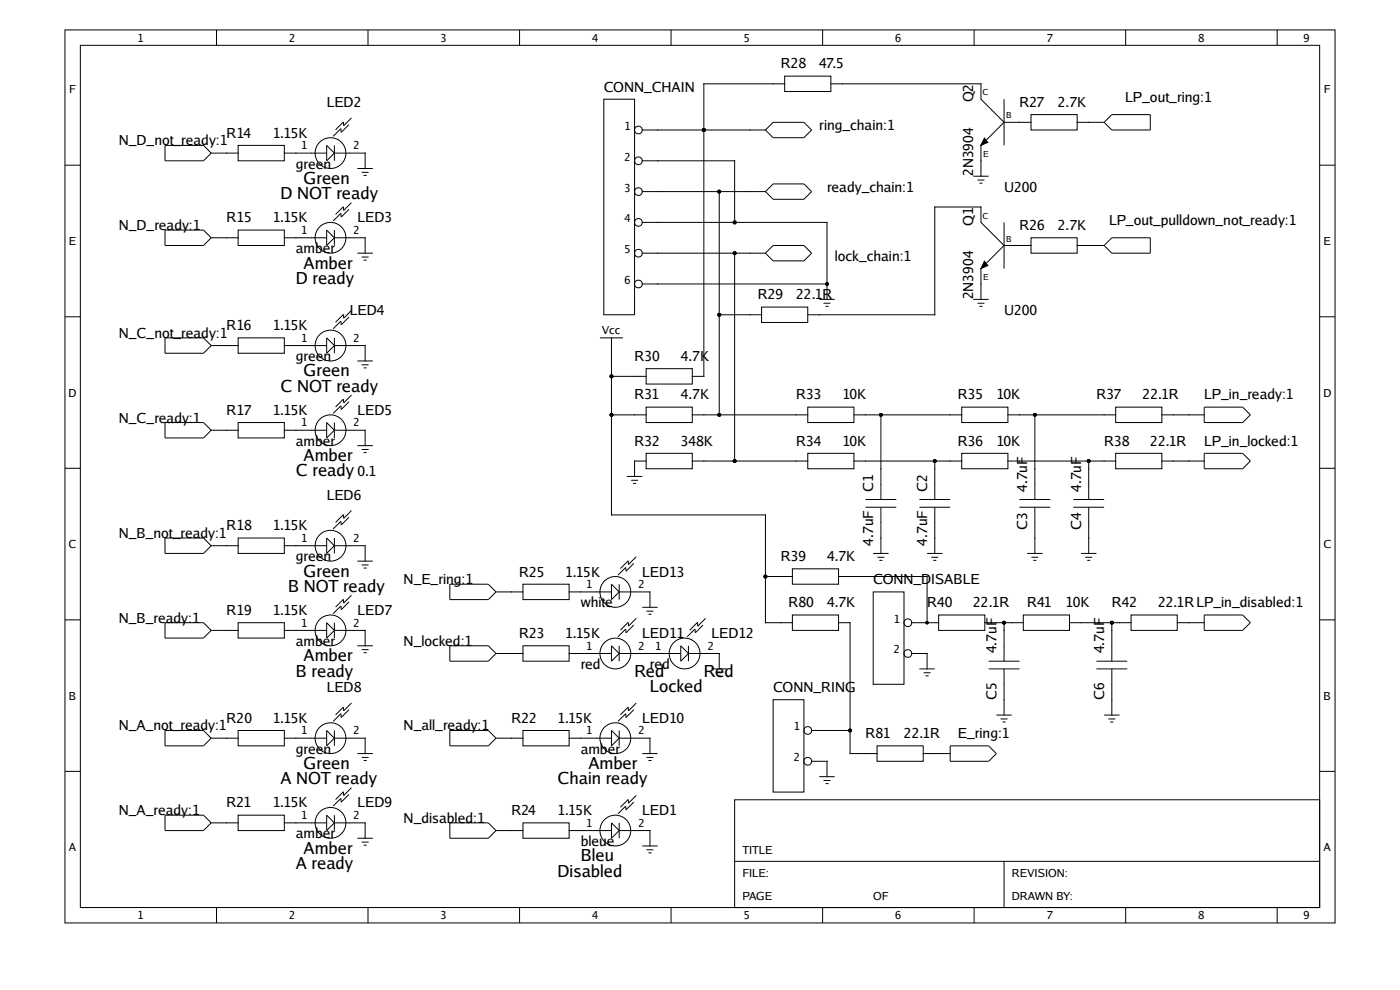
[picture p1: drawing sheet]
<svg xmlns="http://www.w3.org/2000/svg" width="297mm" height="210mm" viewBox="0 0 297 210" stroke-linecap="round" stroke-linejoin="round" font-family="sans-serif">
<g fill="none" stroke="#000" stroke-width=".21">
<path d="M13.8 6.3h269.4v189.5h-269.4zM17 9.6h263v182.9h-263zM45.9 6.3v3.3M78.1 6.3v3.3M110.2 6.3v3.3M142.4 6.3v3.3M166.5 16.1h9.8v3.3h-9.8zM166.5 17.8h-17.2v62h-2.4M174.5 6.3v3.3M176.3 17.8h31.8v3.2l4.9 4.9M206.7 6.3v3.3M238.8 6.3v3.3"/>
<path d="M270.9 6.3v3.3M13.8 35h3.2M35 30.8h8.2l1.6 1.7-1.6 1.6h-8.2zM44.8 32.5h5.7M50.5 30.8h9.8v3.3h-9.8zM60.3 32.5h9M69.3 30.8l1.6 1.7-1.6 1.6zM70.9 30.8v3.3M70.9 32.5h6.6v3.2M74 26.4l-1.6 1.7-.1-.8-1.6 1.6M74.6 25l-1.7 1.7-.1-.8-1.6 1.6M75.8 35.7h3.3"/>
<path d="M76.7 36.6h1.5M77.1 37.2h.7M128.1 21h6.5v45.8h-6.5zM136.3 34.1h19.5v13.1M136.3 27.6h26.1M164 25.9h6.5l1.7 1.7-1.7 1.6h-6.5l-1.6-1.6zM206.5 37.4h3.2M207.4 38.2h1.4M207.8 38.8h.6M213 21v9.8M213 25.9l-4.9 4.9v6.6M213 25.9h5.7"/>
<path d="M218.7 24.3h9.8v3.3h-9.8zM228.5 25.9h5.7M235.9 24.3h8.1v3.3h-8.1l-1.7-1.7zM280 35h3.2M35 48.8h8.2l1.6 1.6-1.6 1.7h-8.2zM44.8 50.4h5.7M50.5 48.8h9.8v3.3h-9.8zM60.3 50.4h9M69.3 48.8l1.6 1.6-1.6 1.7zM70.9 48.8v3.3M70.9 50.4h6.6v3.3M74 44.4l-1.6 1.6-.1-.8-1.6 1.7"/>
<path d="M74.6 43l-1.7 1.6-.1-.8-1.6 1.7M75.8 53.7h3.3M76.7 54.5h1.5M77.1 55.2h.7M136.3 53.7h26.1M136.3 40.6h26.1M136.3 47.2h39.1v16.3M152.6 40.6v47.4M155.8 53.7v44.1M162.4 40.6l1.6-1.6h6.5l1.7 1.6-1.7 1.7h-6.5zM164 52.1h6.5l1.7 1.6-1.7 1.6h-6.5l-1.6-1.6zM213 47.2v9.8"/>
<path d="M213 52.1h5.7M213 52.1l-4.9-4.9v-3.3h-9.8v22.9h-26.9M213 52.1l-4.9 4.9v6.5M218.7 50.4h9.8v3.3h-9.8zM228.5 52.1h5.7M235.9 50.4h8.1v3.3h-8.1l-1.7-1.6zM13.8 67.2h3.2M35 71.7h8.2l1.6 1.6-1.6 1.6h-8.2zM44.8 73.3h5.7M50.5 71.7h9.8v3.2h-9.8zM60.3 73.3h9M69.3 71.7l1.6 1.6-1.6 1.6z"/>
<path d="M70.9 71.7v3.2M70.9 73.3h6.6v3.3M74 67.3l-1.6 1.6-.1-.8-1.6 1.6M74.6 65.8l-1.7 1.7-.1-.8-1.6 1.7M75.8 76.6h3.3M76.7 77.4h1.5M77.1 78h.7M127.3 71.7h4.9M129.7 71.7v37.5h32.7v22.9h5.7M129.7 79.8h7.4M136.3 60.2h39.1M137.1 78.2h9.8v3.3h-9.8z"/>
<path d="M152.6 66.8h9M161.6 65.1h9.8v3.3h-9.8zM173.8 63.5h3.3M174.7 64.3h1.5M175.1 65h.7M206.5 63.5h3.2M207.4 64.3h1.4M207.8 65h.6M280 67.2h3.2M13.8 99.3h3.2M35 89.6h8.2l1.6 1.7-1.6 1.6h-8.2zM44.8 91.3h5.7"/>
<path d="M50.5 89.6h9.8v3.3h-9.8zM60.3 91.3h9M69.3 89.6l1.6 1.7-1.6 1.6zM70.9 89.6v3.3M70.9 91.3h6.6v3.2M74 85.2l-1.6 1.7-.1-.8-1.6 1.6M74.6 83.8l-1.7 1.7-.1-.8-1.6 1.6M75.8 94.5h3.3M76.7 95.3h1.5M77.1 96h.7M129.7 88h7.4M137.1 86.4h9.8v3.2h-9.8z"/>
<path d="M137.1 96.2h9.8v3.2h-9.8zM137.1 97.8h-2.5v3.3M146.9 88h24.5M146.9 97.8h24.5M171.4 86.4h9.8v3.2h-9.8zM171.4 96.2h9.8v3.2h-9.8zM181.2 88h22.8M181.2 97.8h22.8M186.9 88v18M198.3 97.8v8.2M204 86.4h9.8v3.2h-9.8zM204 96.2h9.8v3.2h-9.8z"/>
<path d="M213.8 88h22.9M213.8 97.8h22.9M219.5 88v18M231 97.8v8.2M236.7 86.4h9.8v3.2h-9.8zM236.7 96.2h9.8v3.2h-9.8zM246.5 88h9M246.5 97.8h9M255.5 86.4h8.1l1.7 1.6-1.7 1.6h-8.1zM255.5 96.2h8.1l1.7 1.6-1.7 1.6h-8.1zM280 99.3h3.2M35 114.1h8.2l1.6 1.7-1.6 1.6h-8.2z"/>
<path d="M44.8 115.8h5.7M50.5 114.1h9.8v3.3h-9.8zM60.3 115.8h9M69.3 114.1l1.6 1.7-1.6 1.6zM70.9 114.1v3.3M70.9 115.8h6.6v3.2M74 109.7l-1.6 1.7-.1-.8-1.6 1.6M74.6 108.3l-1.7 1.7-.1-.8-1.6 1.6M75.8 119h3.3M76.7 119.8h1.5M133 101.1h3.3M133.9 101.9h1.5"/>
<path d="M134.3 102.5h.6M134.5 119.5l-1.7 1.7-.1-.8-1.6 1.6M135 118.1l-1.7 1.7v-.8l-1.7 1.6M183.6 106h6.5M183.6 107.6h6.5M185.2 117.4h3.3M186.1 118.2h1.5M186.5 118.9h.7M186.9 107.6v9.8M195 106h6.6M195 107.6h6.6M196.7 117.4h3.2"/>
<path d="M197.6 118.2h1.4M198 118.9h.6M198.3 107.6v9.8M216.3 106h6.5M216.3 107.6h6.5M217.9 117.4h3.3M218.8 118.2h1.5M219.2 118.9h.7M219.5 107.6v9.8M227.7 106h6.5M227.7 107.6h6.5M229.3 117.4h3.3"/>
<path d="M230.2 118.2h1.5M230.6 118.9h.7M231 107.6v9.8M13.8 131.5h3.2M35 132.1h8.2l1.6 1.6-1.6 1.7h-8.2zM44.8 133.7h5.7M50.5 132.1h9.8v3.3h-9.8zM60.3 133.7h9M69.3 132.1l1.6 1.6-1.6 1.7zM70.9 132.1v3.3M70.9 133.7h6.6v3.3M74 127.7l-1.6 1.6-.1-.8-1.6 1.7"/>
<path d="M74.6 126.3l-1.7 1.6-.1-.8-1.6 1.7M75.8 137h3.3M76.7 137.8h1.5M77.1 138.5h.7M77.1 120.5h.7M95.4 137h8.2l1.6 1.6-1.6 1.7h-8.2zM95.4 123.9h8.2l1.6 1.7-1.6 1.6h-8.2zM105.2 138.6h5.7M105.2 125.6h5.7M110.9 137h9.8v3.3h-9.8zM110.9 123.9h9.8v3.3h-9.8zM120.7 138.6h9"/>
<path d="M120.7 125.6h9M129.7 123.9l1.7 1.7-1.7 1.6zM129.7 137l1.7 1.6-1.7 1.7zM131.4 123.9v3.3M131.4 137v3.3M131.4 138.6h13M131.4 125.6h6.5v3.2M134.5 132.6l-1.7 1.6-.1-.8-1.6 1.7M135 131.2l-1.7 1.6v-.8l-1.7 1.7M136.3 128.8h3.2M137.2 129.6h1.4M137.6 130.3h.6"/>
<path d="M144.4 137l1.6 1.6-1.6 1.7zM146 138.6h6.6v3.3M146 137v3.3M149.2 132.6l-1.7 1.6-.1-.8-1.6 1.7M149.7 131.2l-1.7 1.6v-.8l-1.7 1.7M162.4 122.3h5.7M168.1 120.7h9.8v3.2h-9.8zM168.1 130.5h9.8v3.2h-9.8zM177.9 132.1h2.4v27.8h5.8M177.9 122.3h18.8v9.8M185.2 125.6h6.6v19.6h-6.6zM193.4 138.6h3.3v3.3"/>
<path d="M193.4 132.1h5.7M199.1 130.5h9.8v3.2h-9.8zM208.9 132.1h8.2M213 132.1v8.2M217.1 130.5h9.8v3.2h-9.8zM226.9 132.1h13M235.9 132.1v8.2M239.9 130.5h9.8v3.2h-9.8zM249.7 132.1h5.8M255.5 130.5h8.1l1.7 1.6-1.7 1.6h-8.1zM280 131.5h3.2M35 155h8.2l1.6 1.6-1.6 1.6h-8.2z"/>
<path d="M44.8 156.6h5.7M50.5 155h9.8v3.2h-9.8zM60.3 156.6h9M69.3 155l1.6 1.6-1.6 1.6zM70.9 156.6h6.6v3.3M70.9 155v3.2M74 150.5l-1.6 1.7-.1-.8-1.6 1.6M74.6 149.1l-1.7 1.7-.1-.8-1.6 1.6M75.8 159.9h3.3M95.4 155h8.2l1.6 1.6-1.6 1.6h-8.2zM105.2 156.6h5.7M110.9 155h9.8v3.2h-9.8z"/>
<path d="M120.7 156.6h9M129.7 155l1.7 1.6-1.7 1.6zM131.4 156.6h6.5v3.3M131.4 155v3.2M134.5 150.5l-1.7 1.7-.1-.8-1.6 1.6M135 149.1l-1.7 1.7v-.8l-1.7 1.6M136.3 159.9h3.2M150.9 141.9h3.3M151.8 142.7h1.5M152.3 143.4h.6M164 148.4h6.5v19.6h-6.5zM172.2 155h8.1"/>
<path d="M186.1 158.2h9.8v3.3h-9.8zM195 141.9h3.3M195.9 159.9h5.7M195.9 142.7h1.5M196.3 143.4h.7M201.6 158.2h8.1l1.7 1.7-1.7 1.6h-8.1zM209.7 141.9h6.6M209.7 140.3h6.6M211.4 151.7h3.2M212.3 152.5h1.4M212.7 153.2h.6M213 141.9v9.8"/>
<path d="M232.6 141.9h6.5M232.6 140.3h6.5M234.2 151.7h3.3M235.1 152.5h1.5M235.5 153.2h.7M235.9 141.9v9.8M13.8 163.6h3.2M35 172.9h8.2l1.6 1.6-1.6 1.7h-8.2zM44.8 174.5h5.7M50.5 172.9h9.8v3.3h-9.8zM60.3 174.5h9M69.3 172.9l1.6 1.6-1.6 1.7z"/>
<path d="M70.9 172.9v3.3M70.9 174.5h6.6v3.3M74 168.5l-1.6 1.7-.1-.8-1.6 1.6M74.6 167.1l-1.7 1.7-.1-.9-1.6 1.7M75.8 177.8h3.3M76.7 160.7h1.5M76.7 178.6h1.5M77.1 161.3h.7M77.1 179.3h.7M95.4 174.5h8.2l1.6 1.7-1.6 1.6h-8.2zM105.2 176.2h5.7M110.9 174.5h9.8v3.3h-9.8z"/>
<path d="M120.7 176.2h9M129.7 174.5l1.7 1.7-1.7 1.6zM131.4 174.5v3.3M131.4 176.2h6.5v3.2M134.5 170.1l-1.7 1.7-.1-.8-1.6 1.6M135 168.7l-1.7 1.7v-.8l-1.7 1.6M136.3 179.4h3.2M137.2 160.7h1.4M137.6 161.3h.6M155.8 169.6h124.2v22.9h-124.2zM172.2 161.5h3.2v3.3M173.8 164.8h3.3"/>
<path d="M174.7 165.6h1.5M175.1 166.2h.7M280 163.6h3.2M45.9 192.5v3.3M78.1 192.5v3.3M110.2 192.5v3.3M137.2 180.3h1.4M137.6 180.9h.6M142.4 192.5v3.3M155.8 182.7h124.2M174.5 192.5v3.3M206.7 192.5v3.3"/>
<path d="M213 182.7v9.8M238.8 192.5v3.3M270.9 192.5v3.3"/>
<circle cx="70.1" cy="32.5" r="3.3"/>
<circle cx="135.4" cy="27.6" r=".82"/>
<circle cx="135.4" cy="34.1" r=".82"/>
<circle cx="70.1" cy="50.4" r="3.3"/>
<circle cx="135.4" cy="47.2" r=".82"/>
<circle cx="135.4" cy="53.7" r=".82"/>
<circle cx="135.4" cy="40.6" r=".82"/>
<circle cx="70.1" cy="73.3" r="3.3"/>
<circle cx="135.4" cy="60.2" r=".82"/>
<circle cx="70.1" cy="91.3" r="3.3"/>
<circle cx="70.1" cy="115.8" r="3.3"/>
<circle cx="70.1" cy="133.7" r="3.3"/>
<circle cx="130.5" cy="125.6" r="3.3"/>
<circle cx="130.5" cy="138.6" r="3.3"/>
<circle cx="145.2" cy="138.6" r="3.3"/>
<circle cx="192.6" cy="132.1" r=".82"/>
<circle cx="192.6" cy="138.6" r=".82"/>
<circle cx="70.1" cy="156.6" r="3.3"/>
<circle cx="130.5" cy="156.6" r="3.3"/>
<circle cx="171.4" cy="155" r=".82"/>
<circle cx="70.1" cy="174.5" r="3.3"/>
<circle cx="130.5" cy="176.2" r="3.3"/>
<circle cx="171.4" cy="161.5" r=".82"/>
</g>
<path d="M208.8 29.3l.8 .9-1.5 .6zM208.8 55.4l.8 .9-1.5 .7z" fill="#000" stroke="#000" stroke-width=".21"/>
<g fill="#000">
<circle cx="149.3" cy="27.6" r=".41"/>
<circle cx="152.6" cy="40.6" r=".41"/>
<circle cx="155.8" cy="47.2" r=".41"/>
<circle cx="155.8" cy="53.7" r=".41"/>
<circle cx="129.7" cy="79.8" r=".41"/>
<circle cx="152.6" cy="66.8" r=".41"/>
<circle cx="175.4" cy="60.2" r=".41"/>
<circle cx="129.7" cy="88" r=".41"/>
<circle cx="152.6" cy="88" r=".41"/>
<circle cx="155.8" cy="97.8" r=".41"/>
<circle cx="186.9" cy="88" r=".41"/>
<circle cx="198.3" cy="97.8" r=".41"/>
<circle cx="219.5" cy="88" r=".41"/>
<circle cx="231" cy="97.8" r=".41"/>
<circle cx="162.4" cy="122.3" r=".41"/>
<circle cx="196.7" cy="132.1" r=".41"/>
<circle cx="213" cy="132.1" r=".41"/>
<circle cx="235.9" cy="132.1" r=".41"/>
<circle cx="180.3" cy="155" r=".41"/>
</g>
<g font-size="3.5">
<text x="64.4" y="39">Green</text>
<text x="59.5" y="42.3">D NOT ready</text>
<text x="64.4" y="57">Amber</text>
<text x="62.8" y="60.2">D ready</text>
<text x="59.5" y="83.1">C NOT ready</text>
<text x="64.4" y="79.8">Green</text>
<text x="62.8" y="101.1">C ready</text>
<text x="64.4" y="97.8">Amber</text>
<text x="61.1" y="125.6">B NOT ready</text>
<text x="64.4" y="122.3">Green</text>
<text x="62.8" y="143.5">B ready</text>
<text x="64.4" y="140.3">Amber</text>
<text x="134.6" y="143.5">Red</text>
<text x="149.3" y="143.5">Red</text>
<text x="137.9" y="146.8">Locked</text>
<text x="59.5" y="166.4">A NOT ready</text>
<text x="64.4" y="163.1">Green</text>
<text x="118.3" y="166.4">Chain ready</text>
<text x="124.8" y="163.1">Amber</text>
<text x="62.8" y="184.3">A ready</text>
<text x="64.4" y="181.1">Amber</text>
<text x="118.3" y="186">Disabled</text>
<text x="123.2" y="182.7">Bleu</text>
</g>
<g font-size="2.9">
<text x="165.6" y="14.5">R28</text>
<text x="173.8" y="14.5">47.5</text>
<text x="69.3" y="22.7">LED2</text>
<text x="128.1" y="19.4">CONN_CHAIN</text>
<text x="206.5" y="21.7" transform="rotate(-90 206.5 21.7)">Q2</text>
<text x="216.3" y="22.7">R27</text>
<text x="224.4" y="22.7">2.7K</text>
<text x="238.7" y="21.6">LP_out_ring:1</text>
<text x="48.1" y="29.2">R14</text>
<text x="57.9" y="29.2">1.15K</text>
<text x="173.8" y="27.6">ring_chain:1</text>
<text x="25.2" y="30.8">N_D_not_ready:1</text>
<text x="62.8" y="35.7">green</text>
<text x="175.4" y="40.6">ready_chain:1</text>
<text x="206.5" y="37.4" transform="rotate(-90 206.5 37.4)">2N3904</text>
<text x="213" y="40.6">U200</text>
<text x="48.1" y="47.2">R15</text>
<text x="57.9" y="47.2">1.15K</text>
<text x="75.8" y="47.2">LED3</text>
<text x="206.5" y="47.8" transform="rotate(-90 206.5 47.8)">Q1</text>
<text x="235.3" y="47.8">LP_out_pulldown_not_ready:1</text>
<text x="25.2" y="48.8">N_D_ready:1</text>
<text x="62.8" y="53.7">amber</text>
<text x="216.3" y="48.8">R26</text>
<text x="224.4" y="48.8">2.7K</text>
<text x="177.1" y="55.3">lock_chain:1</text>
<text x="160.7" y="63.5">R29</text>
<text x="168.9" y="63.5">22.1R</text>
<text x="206.5" y="63.5" transform="rotate(-90 206.5 63.5)">2N3904</text>
<text x="25.2" y="71.7">N_C_not_ready:1</text>
<text x="48.1" y="70">R16</text>
<text x="57.9" y="70">1.15K</text>
<text x="74.2" y="66.8">LED4</text>
<text x="213" y="66.8">U200</text>
<text x="62.8" y="76.6">green</text>
<text x="134.6" y="76.6">R30</text>
<text x="144.4" y="76.6">4.7K</text>
<text x="25.2" y="89.6">N_C_ready:1</text>
<text x="48.1" y="88">R17</text>
<text x="57.9" y="88">1.15K</text>
<text x="75.8" y="88">LED5</text>
<text x="134.6" y="84.7">R31</text>
<text x="144.4" y="84.7">4.7K</text>
<text x="168.9" y="84.7">R33</text>
<text x="178.7" y="84.7">10K</text>
<text x="203.2" y="84.7">R35</text>
<text x="211.4" y="84.7">10K</text>
<text x="232.6" y="84.7">R37</text>
<text x="242.4" y="84.7">22.1R</text>
<text x="255.5" y="84.7">LP_in_ready:1</text>
<text x="62.8" y="94.5">amber</text>
<text x="134.6" y="94.5">R32</text>
<text x="144.4" y="94.5">348K</text>
<text x="168.9" y="94.5">R34</text>
<text x="178.7" y="94.5">10K</text>
<text x="203.2" y="94.5">R36</text>
<text x="211.4" y="94.5">10K</text>
<text x="234.2" y="94.5">R38</text>
<text x="244" y="94.5">22.1R</text>
<text x="255.5" y="94.5">LP_in_locked:1</text>
<text x="75.8" y="101.1">0.1</text>
<text x="69.3" y="106">LED6</text>
<text x="185.2" y="104.3" transform="rotate(-90 185.2 104.3)">C1</text>
<text x="196.7" y="104.3" transform="rotate(-90 196.7 104.3)">C2</text>
<text x="217.9" y="104.3" transform="rotate(-90 217.9 104.3)">4.7uF</text>
<text x="229.3" y="104.3" transform="rotate(-90 229.3 104.3)">4.7uF</text>
<text x="48.1" y="112.5">R18</text>
<text x="57.9" y="112.5">1.15K</text>
<text x="217.9" y="112.5" transform="rotate(-90 217.9 112.5)">C3</text>
<text x="229.3" y="112.5" transform="rotate(-90 229.3 112.5)">C4</text>
<text x="25.2" y="114.1">N_B_not_ready:1</text>
<text x="62.8" y="119">green</text>
<text x="165.6" y="119">R39</text>
<text x="175.4" y="119">4.7K</text>
<text x="185.2" y="115.8" transform="rotate(-90 185.2 115.8)">4.7uF</text>
<text x="196.7" y="115.8" transform="rotate(-90 196.7 115.8)">4.7uF</text>
<text x="85.6" y="123.9">N_E_ring:1</text>
<text x="110.1" y="122.3">R25</text>
<text x="119.9" y="122.3">1.15K</text>
<text x="136.3" y="122.3">LED13</text>
<text x="185.2" y="123.9">CONN_DISABLE</text>
<text x="48.1" y="130.5">R19</text>
<text x="57.9" y="130.5">1.15K</text>
<text x="75.8" y="130.5">LED7</text>
<text x="123.2" y="128.8">white</text>
<text x="167.3" y="128.8">R80</text>
<text x="175.4" y="128.8">4.7K</text>
<text x="196.7" y="128.8">R40</text>
<text x="206.5" y="128.8">22.1R</text>
<text x="217.9" y="128.8">R41</text>
<text x="226.1" y="128.8">10K</text>
<text x="235.9" y="128.8">R42</text>
<text x="245.7" y="128.8">22.1RLP_in_disabled:1</text>
<text x="25.2" y="132.1">N_B_ready:1</text>
<text x="62.8" y="137">amber</text>
<text x="85.6" y="137">N_locked:1</text>
<text x="110.1" y="135.4">R23</text>
<text x="119.9" y="135.4">1.15K</text>
<text x="136.3" y="135.4">LED11</text>
<text x="150.9" y="135.4">LED12</text>
<text x="123.2" y="141.9">red</text>
<text x="137.9" y="141.9">red</text>
<text x="211.4" y="138.6" transform="rotate(-90 211.4 138.6)">4.7uF</text>
<text x="234.2" y="138.6" transform="rotate(-90 234.2 138.6)">4.7uF</text>
<text x="69.3" y="146.8">LED8</text>
<text x="164" y="146.8">CONN_RING</text>
<text x="211.4" y="148.4" transform="rotate(-90 211.4 148.4)">C5</text>
<text x="234.2" y="148.4" transform="rotate(-90 234.2 148.4)">C6</text>
<text x="25.2" y="155">N_A_not_ready:1</text>
<text x="48.1" y="153.3">R20</text>
<text x="57.9" y="153.3">1.15K</text>
<text x="85.6" y="155">N_all_ready:1</text>
<text x="108.5" y="153.3">R22</text>
<text x="118.3" y="153.3">1.15K</text>
<text x="136.3" y="153.3">LED10</text>
<text x="62.8" y="159.9">green</text>
<text x="123.2" y="159.9">amber</text>
<text x="183.6" y="156.6">R81</text>
<text x="191.8" y="156.6">22.1R</text>
<text x="203.2" y="156.6">E_ring:1</text>
<text x="25.2" y="172.9">N_A_ready:1</text>
<text x="48.1" y="171.3">R21</text>
<text x="57.9" y="171.3">1.15K</text>
<text x="75.8" y="171.3">LED9</text>
<text x="108.5" y="172.9">R24</text>
<text x="118.3" y="172.9">1.15K</text>
<text x="136.3" y="172.9">LED1</text>
<text x="62.8" y="177.8">amber</text>
<text x="85.6" y="174.5">N_disabled:1</text>
<text x="123.2" y="179.4">bleue</text>
</g>
<g font-size="2.4">
<text x="29.2" y="8.9">1</text>
<text x="61.3" y="8.9">2</text>
<text x="93.5" y="8.8">3</text>
<text x="125.6" y="8.8">4</text>
<text x="157.8" y="8.8">5</text>
<text x="189.9" y="8.8">6</text>
<text x="222.1" y="8.8">7</text>
<text x="254.2" y="8.8">8</text>
<text x="276.6" y="8.8">9</text>
<text x="14.7" y="19.8">F</text>
<text x="280.9" y="19.8">F</text>
<text x="132.5" y="27.6">1</text>
<text x="63.9" y="31.7">1</text>
<text x="75" y="31.7">2</text>
<text x="132.5" y="34.1">2</text>
<text x="132.5" y="40.6">3</text>
<text x="132.5" y="47.2">4</text>
<text x="14.6" y="52">E</text>
<text x="63.9" y="49.6">1</text>
<text x="75" y="49.6">2</text>
<text x="132.5" y="53.7">5</text>
<text x="280.8" y="52">E</text>
<text x="132.5" y="60.2">6</text>
<text x="127.7" y="70.9">Vcc</text>
<text x="63.9" y="72.5">1</text>
<text x="75" y="72.5">2</text>
<text x="14.6" y="84.1">D</text>
<text x="280.7" y="84.1">D</text>
<text x="63.9" y="90.4">1</text>
<text x="75" y="90.4">2</text>
<text x="14.6" y="116.3">C</text>
<text x="63.9" y="114.9">1</text>
<text x="75" y="114.9">2</text>
<text x="280.7" y="116.3">C</text>
<text x="124.3" y="124.7">1</text>
<text x="135.4" y="124.7">2</text>
<text x="63.9" y="132.9">1</text>
<text x="75" y="132.9">2</text>
<text x="124.3" y="137.8">1</text>
<text x="135.4" y="137.8">2</text>
<text x="139" y="137.8">1</text>
<text x="150.1" y="137.8">2</text>
<text x="189.6" y="132.1">1</text>
<text x="189.6" y="138.6">2</text>
<text x="14.6" y="148.4">B</text>
<text x="280.8" y="148.4">B</text>
<text x="63.9" y="155.8">1</text>
<text x="75" y="155.8">2</text>
<text x="124.3" y="155.8">1</text>
<text x="135.4" y="155.8">2</text>
<text x="168.4" y="155">1</text>
<text x="168.4" y="161.5">2</text>
<text x="63.9" y="173.7">1</text>
<text x="75" y="173.7">2</text>
<text x="124.3" y="175.4">1</text>
<text x="135.4" y="175.4">2</text>
<text x="14.6" y="180.6">A</text>
<text x="157.5" y="186">FILE:</text>
<text x="157.5" y="181.1">TITLE</text>
<text x="214.6" y="186">REVISION:</text>
<text x="280.8" y="180.6">A</text>
<text x="157.5" y="190.9">PAGE</text>
<text x="185.2" y="190.9">OF</text>
<text x="214.6" y="190.9">DRAWN BY:</text>
<text x="29.2" y="195">1</text>
<text x="61.3" y="195">2</text>
<text x="93.5" y="195">3</text>
<text x="125.6" y="195">4</text>
<text x="157.8" y="195">5</text>
<text x="189.9" y="195">6</text>
<text x="222.1" y="195">7</text>
<text x="254.2" y="195">8</text>
<text x="276.6" y="195">9</text>
</g>
<g font-size="1.8">
<text x="208.5" y="20.2">C</text>
<text x="213.5" y="25.1">B</text>
<text x="208.6" y="33.3">E</text>
<text x="208.5" y="46.4">C</text>
<text x="213.5" y="51.3">B</text>
<text x="208.6" y="59.4">E</text>
</g>
</svg>
